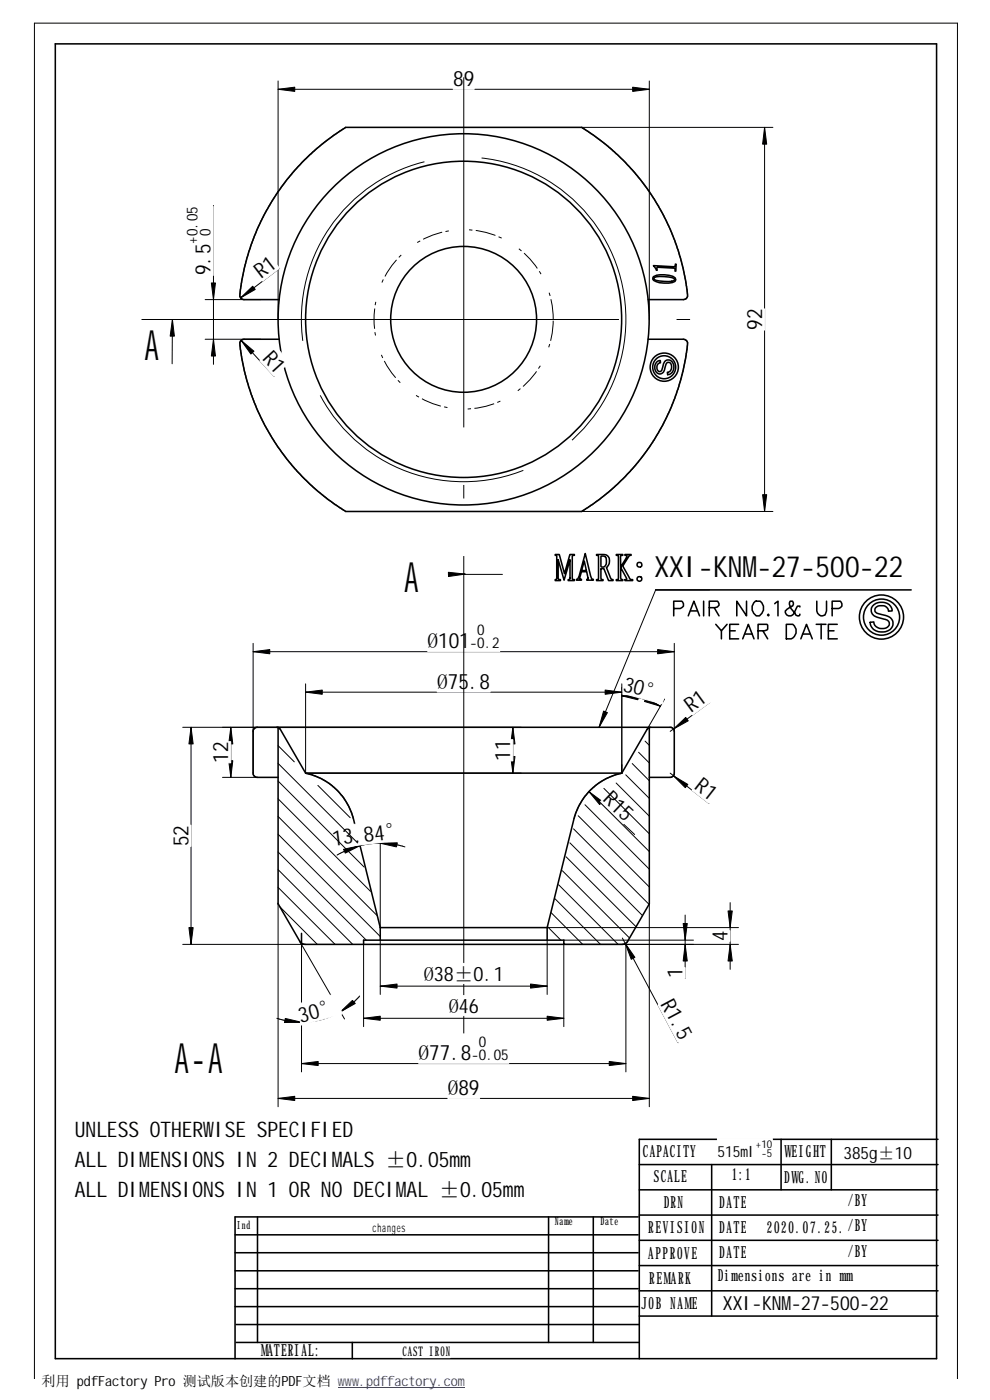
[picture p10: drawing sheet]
<svg xmlns="http://www.w3.org/2000/svg" width="297mm" height="420mm" viewBox="0 0 297 420" stroke-linecap="round" stroke-linejoin="round" font-family="sans-serif">
<g fill="none" stroke="#000" stroke-width=".47">
<path d="M16.6 13.1v394.7h264.4v-394.6h-264.4M196 79.7l6.1 .4 .4-.2 .1-.7 .3 .1-.1 2.1h-.3v-.8l-.3-.1-4.5-.3-.6 .1 .1 .8h-.3zM83.8 89.9h-10.6a1.49 1.49 0 0 1-1.1-2.2l1.3-7.5 2-6.9 2.9-7 4.2-7.3 3.6-5.2 5.4-5.9 5.7-5.1 6.5-4.6h70.8l6.6 4.6 5.7 5.1 5.3 5.9 4.2 5.9 3.6 6.6 3 7 2 6.9 1.3 7.5a1.49 1.49 0 0 1-1.1 2.2h-10.6M196.1 83a7.1 7.1 0 0 1 6.5 .4l.2 .5-.3 .6a8.1 8.1 0 0 1-6.4-.3 .82 .82 0 0 1 0-1.2zM196.3 83.3a9.6 9.6 0 0 1 6.1 .4l-.2 .5a10.2 10.2 0 0 1-5.9-.3l-.2-.3zM83.8 101.8h-10.6a1.3 1.3 0 0 0-1.2 1.4l.5 4.2 .9 4.1 2 6.9 2.9 7 4.2 7.4 4.2 5.8 4.8 5.2 6.7 5.9 5.5 3.8h70.8l5.6-3.8 6.7-5.9 4.8-5.2 4.2-5.8 3-5.1 3.6-8.1 2.3-7.2 1.3-7.1a4.5 4.5 0 0 0 .1-2.9l-1-.6h-10.6M197.2 108.5l.9-.3 .1 .7a1.35 1.35 0 0 0-1.1 1.3 1.35 1.35 0 0 0 1 1.3h.1a4 4 0 0 0 1-2.5 1.57 1.57 0 0 1 1.8-.9 1.57 1.57 0 0 1 1.2 1.7 2.15 2.15 0 0 1-1.9 2.6l-.1-.7a1.6 1.6 0 0 0 1.3-1.3 1.6 1.6 0 0 0-.8-1.6 1.42 1.42 0 0 0-1.2 1.6 1.54 1.54 0 0 1-1.4 1.8 1.54 1.54 0 0 1-1.6-1.7v-.9zM166.6 166.4h1.2l1.6 5.8 1.6-5.8h1.3v.3l-.5 .1-.1 .2v6.6l.2 .3h.4v.3h-1.8v-.3h.4l.1-.4v-5.5l-1.8 6.1-1.7-6.1v5.4l.1 .5h.5v.3h-1.5v-.3h.3l.1-.4v-6.6l-.4-.2zM175.3 168.4l.6 2.8h-1.4zM175.6 166.1l1.6 6.7 .8 1.3h-1.9v-.2a.44 .44 0 0 0 .4-.3 .44 .44 0 0 0-.1-.5l-.3-1.5h-1.6l-.6 1.9v.2l.6 .2v.2h-1.5v-.2a.93 .93 0 0 0 .8-1.1zM179 166.4a3.8 3.8 0 0 1 3.5 .6 2.42 2.42 0 0 1-.6 3.3l1.1 2.7a.91 .91 0 0 0 .9 .9v.3h-1.3l-1.4-3.6h-.7l-.2 .2v2.7l.1 .4h.5v.3h-1.9v-.3h.5l.1-.4v-6.4l-.1-.3-.5-.1zM180.3 167l1-.1a2.03 2.03 0 0 1-.2 3.3l-.7-.1-.1-.2z"/>
<path d="M184.9 166.4h2v.3l-.6 .1-.1 .3v3.1a8.1 8.1 0 0 0 1.9-3.4l-.6-.1v-.3h1.9v.3h-.3a3.1 3.1 0 0 0-1.4 1.9l-.8 1.3 1.8 3.3a.86 .86 0 0 0 1.1 .7v.3h-2.3v-.3h.5v-.2l-1.8-3.4v3.1l.2 .5h.5v.3h-2v-.3h.5l.1-.3v-6.5l-.1-.3-.5-.1zM196.7 177h76.7M202.1 182.6h2a1.24 1.24 0 0 0 .7-1.9l-.2-.3h-2.5v4.4M206.5 184.8l1.7-4.4 1.7 4.4M207.2 183.3h2M211.1 180.4v4.4M212.8 182.4l2.5-.2 .4-.5-.2-1-.2-.3h-2.5v4.4M214.3 182.4l1.4 2.4M214.8 187.4l1.7 1.9 1.6-1.9M216.5 189.3v2.4M218.9 189.3h1.7M221.6 187.4h-2.7v4.3h2.7"/>
<path d="M222.8 191.7l1.7-4.3 1.7 4.3M223.6 190.3h2.1M224 180.4v4.4l-2.9-4.4v4.4M226.1 180.9l.6-.5h1.4a2.7 2.7 0 0 1-.2 4.4 1.99 1.99 0 0 1-2.2-1.7v-1.2zM227.5 189.3h1.9l.7-.2 .2-.3v-1.2l-.2-.2h-2.6v4.3M228.9 189.3l1.4 2.4M230.5 184.3l-.2 .3 .2 .2 .3-.2M232.5 181.2l.9-.8v4.4M235.9 187.4h1.5a1.74 1.74 0 0 1 1.4 1.4 2.81 2.81 0 0 1-1.4 2.9h-1.5zM240 182.2v-.3h-.7l-.8 1.4a1.46 1.46 0 0 1-1.4 1.6 1.46 1.46 0 0 1-1.5-1.6l2.2-1.4 .2-.5-.2-1h-.7a2.03 2.03 0 0 0 .2 2.2l1.5 2 .9 .2 .3-.5M240.3 191.7l1.7-4.3 1.7 4.3M240.8 190.3h2.2"/>
<path d="M244.9 187.4h2.9M245.1 180.4v2.9a1.46 1.46 0 0 0 1.4 1.5 1.46 1.46 0 0 0 1.5-1.5v-2.9M246.4 187.4v4.3M248.5 189.3h1.7M249.7 182.6h1.9a1.24 1.24 0 0 0 .7-1.9l-.2-.3h-2.4v4.4M251.2 187.4h-2.7v4.3h2.7M261.8 181.9a3.6 3.6 0 0 1 5.7 .6l.2 .8-1.1 .1a2.21 2.21 0 0 0-1.8-1.7 2.21 2.21 0 0 0-2.3 1.1l.1 .7 .4 .5 1.6 .4a3.1 3.1 0 0 1 3.3 3.1 3.5 3.5 0 0 1-5.1 1.8 2.91 2.91 0 0 1-1.7-2.5l1.1-.2a2.51 2.51 0 0 0 2 2 2.51 2.51 0 0 0 2.6-1.2 1.52 1.52 0 0 0-1.6-1.6l-.9-.3a2.74 2.74 0 0 1-2.9-2.7zM83 218.3l.7 .1 .4 .5 7.6 13.1M83.4 218.3v53M194.8 218.3v53l-6.5 11.1-.8 .9-.8 .1h-95.6l-1-.6-6.7-11.7M195.2 218.3l-.6 .1-.5 .5-7.5 13.1M83.4 233.3h-6.6a1.21 1.21 0 0 1-.9-1.3v-12.5a1.19 1.19 0 0 1 1.3-1.2h124.3a1.2 1.2 0 0 1 .8 1.2v12.5a1.19 1.19 0 0 1-1.2 1.3h-6.3"/>
<path d="M91.7 232a18.9 18.9 0 0 1 14.3 13.6l8.1 32.8M91.7 232h94.9M186.6 229.6v2.4M186.6 232a18.9 18.9 0 0 0-14.3 13.6l-8.1 32.8M114.1 278.4v3.8M114.1 278.4h50.1M164.2 278.4v3.8M90.5 280.1v3.3M109.1 283.4v-1.2h60.1v1.2M191.8 357.1h89.6M191.8 349.5h89.6M213.5 349.5v45.5"/>
<path d="M234.4 341.9v15.2M249.4 341.9v15.2M281.4 341.9h-89.6v65.9M70.5 376h121M70.5 370.6h121M77.3 365.2v37.7M164.6 365.2v37.7M178 365.2v37.7M191.5 365.2h-121v42.6M191.8 364.7h89.6M191.8 372.2h89.6M191.8 379.8h89.6"/>
<path d="M70.5 392.1h121M70.5 386.8h121M70.5 381.4h121M70.9 397.5h120.9M191.8 387.4h89.6M191.8 395h89.6M70.9 402.9h120.9M105.7 402.9v4.9"/>
<circle cx="139.1" cy="95.8" r="47.4"/>
<circle cx="139.1" cy="95.8" r="55.7"/>
<circle cx="139.1" cy="95.8" r="21.9"/>
<circle cx="199.3" cy="110.2" r="3.5"/>
<circle cx="199.3" cy="110.2" r="4.2"/>
<circle cx="191.8" cy="169.5" r=".74"/>
<circle cx="191.9" cy="173.7" r=".73"/>
<circle cx="264.5" cy="185.2" r="6.6"/>
<circle cx="264.5" cy="185.2" r="5.4"/>
</g>
<g fill="none" stroke="#000" stroke-width=".3">
<path d="M83.4 26.8h111.4M83.4 24.3v71.6M174.5 38.2h57.4M194.8 24.3v71.6M229.4 38.2v115.3M64.1 61.7v47.6M51.7 95.9l-.1 13.3M61.6 89.9h16.6M83.9 80.5l-11.7 8.9M61.6 101.8h16.6M72.3 102.2l10 10.8M174.5 153.5h57.4"/>
<path d="M139.6 172.3l-5.1 .1h16.2M212.9 177h-16.2l-17 41.3M75.9 195.6h126.4M75.9 193.1v38.9M202.3 193.1v26.4M54.8 218.3h101.6M57.3 218.3v65.1M69.3 218.3v15M91.7 205.2v26.8h64.7M91.7 207.7h94.9M153.9 218.3v13.7M186.6 208.8l4.4 .5a24.5 24.5 0 0 1 7.2 2.7"/>
<path d="M186.6 205.2v26.8M199.4 209.8l-5.3 9.1M212.9 210.8l-11.8 8.7M66.8 233.3h10.4M83.4 223.8l4.9 4.8M83.4 229.1l23.9 23.9M83.4 234.4l25.9 25.8M83.4 239.7l27.8 27.8M95.4 235.7l9.7 9.7M176.7 237.6l13.7 12.8M178.1 238.8l16.7 16.8M181.2 236.6l13.6 13.6"/>
<path d="M184.9 235l9.9 9.9M187.7 232.5l7.1 7.1M189.7 229.2l5.1 5.1M191.6 225.8l3.2 3.2M193.5 222.4l1.3 1.3M201.1 232l11.6 9.1M83.4 245l29.7 29.7M83.4 250.4l30.7 30.7M83.4 255.7l26.5 26.5M114.1 250.6v27.8M121.5 254.2l-.8-.3a27.4 27.4 0 0 0-8-.8l-2.1 .2a24.7 24.7 0 0 0-8.4 2.7l-1.1 .6M169.8 257.1l21 21"/>
<path d="M171 252.9l21.8 21.9M172.1 248.8l22.6 22.6M173.5 244.8l21.3 21.4M175.5 241.5l19.3 19.4M83.4 271.3v60.8M83.4 261l22.4 22.4M83.4 266.3l17.1 17.1M83.9 272.1l11.3 11.3M164.2 278.4h57.4M164.3 278.1l4 4.1M165.4 273.9l9.4 9.5M166.5 269.7l13.7 13.7"/>
<path d="M167.6 265.5l17.9 17.9M168.7 261.3l20.2 20.2M194.8 271.3v60.8M205.6 274.6v19M219.1 270.9v20M54.8 283.4h36.7M90.1 282.8l13.3 23M90.5 283.4v38.3M107.9 298.9l-1.7 1.8-2.3 1.9-4.4 2.4a23.4 23.4 0 0 1-8.2 1.8l-3.8-.2-4.4-1M109.1 283.4v24.7M114.1 282.2v16.2M114.1 296h50.1"/>
<path d="M164.2 282.2v16.2M169.2 283l.3 .4M169.2 282.2h38.9M186.7 281.5l16.8 31.4M187.8 283.4v38.3M221.6 283.4h-52.4v24.7M90.5 319.2h97.3M109.1 305.6h60.1M83.4 329.6h111.4M10.3 413.9v-407h277v407"/>
</g>
<g fill="#000" stroke="#000" stroke-width=".3">
<path d="M83.4 26.8l5-.6v1.2z" fill-rule="evenodd"/>
<path d="M189.8 26.2l5 .6-5 .6z" fill-rule="evenodd"/>
<path d="M229.4 38.2l.6 5.1h-1.2z" fill-rule="evenodd"/>
<path d="M63.4 84.9h1.2l-.5 5z" fill-rule="evenodd"/>
<path d="M72.2 89.4l3.6-3.5 .8 1z" fill-rule="evenodd"/>
<path d="M51.7 95.9l.6 5h-1.2z" fill-rule="evenodd"/>
<path d="M64.1 101.8l.5 5h-1.2z" fill-rule="evenodd"/>
<path d="M72.3 102.2l3.9 3.2-.9 .9z" fill-rule="evenodd"/>
<path d="M228.8 148.5h1.2l-.6 5z" fill-rule="evenodd"/>
<path d="M134.5 171.7l5.1 .6-5 .7z" fill-rule="evenodd"/>
<path d="M75.9 195.6l5-.7v1.3z" fill-rule="evenodd"/>
<path d="M197.3 194.9l5 .7-5 .6z" fill-rule="evenodd"/>
<path d="M91.7 207.7l5-.6v1.3z" fill-rule="evenodd"/>
<path d="M181.1 213.4l1.1 .5-2.5 4.4z" fill-rule="evenodd"/>
<path d="M181.6 207.1l5 .6-5 .7z" fill-rule="evenodd"/>
<path d="M186.6 208.8h5l-.2 1.2z" fill-rule="evenodd"/>
<path d="M193.8 209.3l4.4 2.7-4.8-1.5z" fill-rule="evenodd"/>
<path d="M202.1 218.8l3.6-3.5 .8 1z" fill-rule="evenodd"/>
<path d="M57.3 218.3l.7 5h-1.3z" fill-rule="evenodd"/>
<path d="M69.3 218.3l.5 5h-1.2z" fill-rule="evenodd"/>
<path d="M68.6 228.3h1.2l-.5 5z" fill-rule="evenodd"/>
<path d="M153.9 218.3l.6 5h-1.3z" fill-rule="evenodd"/>
<path d="M153.2 227h1.3l-.6 5z" fill-rule="evenodd"/>
<path d="M202.1 232.8l4.3 2.6-.8 1z" fill-rule="evenodd"/>
<path d="M103.1 254.9l4.9-1.1-4.4 2.2z" fill-rule="evenodd"/>
<path d="M114.1 253.1l5.1-.2-.2 1.3z" fill-rule="evenodd"/>
<path d="M176.7 237.6l4.1 3-.9 .9z" fill-rule="evenodd"/>
<path d="M56.7 278.4h1.3l-.7 5z" fill-rule="evenodd"/>
<path d="M205 277.2h1.2l-.6 5z" fill-rule="evenodd"/>
<path d="M218.4 273.4h1.3l-.6 5z" fill-rule="evenodd"/>
<path d="M114.1 296l5-.7v1.2z" fill-rule="evenodd"/>
<path d="M159.2 295.3l5 .7-5 .5z" fill-rule="evenodd"/>
<path d="M187.6 283.2l2.9 4.1-1.1 .6z" fill-rule="evenodd"/>
<path d="M205.6 283.4l.6 5h-1.2z" fill-rule="evenodd"/>
<path d="M219.1 283.4l.6 5h-1.3z" fill-rule="evenodd"/>
<path d="M85.6 305.6l4.9 1.2-5.2 .1z" fill-rule="evenodd"/>
<path d="M90.5 319.2l5-.6v1.2z" fill-rule="evenodd"/>
<path d="M102.2 303.7l3.5-3.5 .9 1z" fill-rule="evenodd"/>
<path d="M109.1 305.6l5-.6v1.2z" fill-rule="evenodd"/>
<path d="M164.2 305l5 .6-5 .6z" fill-rule="evenodd"/>
<path d="M182.8 318.6l5 .6-5 .6z" fill-rule="evenodd"/>
<path d="M83.4 329.6l5-.6v1.3z" fill-rule="evenodd"/>
<path d="M189.8 329l5 .6-5 .7z" fill-rule="evenodd"/>
</g>
<g fill="#fff" stroke="#fff" stroke-width=".3">
<path d="M136 20.4h6.3v6.4h-6.3z" fill-rule="evenodd"/>
<path d="M184.4 236.1l7 6.5-4.4 4.7-6.9-6.6z" fill-rule="evenodd"/>
<path d="M128.3 187.6h21.6v7.9h-21.6z" fill-rule="evenodd"/>
<path d="M211.5 232.2l5 3.9-3.9 4.9-5-3.8z" fill-rule="evenodd"/>
<path d="M204 209.5l5.2-3.8 3.7 5.2-5.1 3.7z" fill-rule="evenodd"/>
<path d="M51 247.6h6.3v6.4h-6.3z" fill-rule="evenodd"/>
<path d="M62.9 222.6h6.3v6.3h-6.3z" fill-rule="evenodd"/>
<path d="M147.5 222h6.4v6.3h-6.4z" fill-rule="evenodd"/>
<path d="M188.1 201.8l12.2 3.3-1.6 6.1-12.3-3.2z" fill-rule="evenodd"/>
<path d="M131.2 201.3h15.9v6.4h-15.9z" fill-rule="evenodd"/>
<path d="M99.3 248.2l22-2.6 .8 6.3-22.1 2.7z" fill-rule="evenodd"/>
<path d="M223.1 92.7h6.3v6.4h-6.3z" fill-rule="evenodd"/>
<path d="M43.5 97.2h4.2v12.6h-4.2z" fill-rule="evenodd"/>
<path d="M78 108.2l4.6-4.2 4.3 4.7-4.6 4.2z" fill-rule="evenodd"/>
<path d="M74.9 79.3l5.1-3.8 3.8 5-5 3.9z" fill-rule="evenodd"/>
<path d="M121.4 167h4.2v12.5h-4.2z" fill-rule="evenodd"/>
<path d="M52.4 311.3h14.4v12.5h-14.4z" fill-rule="evenodd"/>
<path d="M56.1 61.9h7.9v20.8h-7.9z" fill-rule="evenodd"/>
<path d="M125.6 311.2h27.1v7.9h-27.1z" fill-rule="evenodd"/>
<path d="M134.4 323.3h9.5v6.3h-9.5z" fill-rule="evenodd"/>
<path d="M88.7 301.5l12.3-3.3 1.6 6.1-12.2 3.3z" fill-rule="evenodd"/>
<path d="M197.4 301.6l5.6-3 6 11.2-5.6 3z" fill-rule="evenodd"/>
<path d="M199.2 290.4h6.4v3.2h-6.4z" fill-rule="evenodd"/>
<path d="M212.7 279.3h6.3v3.2h-6.3z" fill-rule="evenodd"/>
<path d="M111.8 366.7h9.9v3.6h-9.9z" fill-rule="evenodd"/>
<path d="M230.1 365.8h23.8v5h-23.8z" fill-rule="evenodd"/>
<path d="M216.9 388h49.8v5.9h-49.8z" fill-rule="evenodd"/>
<path d="M253.1 343.5h20.5v5.1h-20.5z" fill-rule="evenodd"/>
<path d="M215.3 341.7h16.4v6.3h-16.4z" fill-rule="evenodd"/>
<path d="M127.1 289.1h24v6h-24z" fill-rule="evenodd"/>
<path d="M134.6 298.8h9v6h-9z" fill-rule="evenodd"/>
<path d="M120.7 403.4h14.4v4.1h-14.4z" fill-rule="evenodd"/>
<path d="M196.4 165.6h74.7v8.8h-74.7z" fill-rule="evenodd"/>
</g>
<path d="M42.5 95.9h167.1M139.1 310.1v-286.9" fill="none" stroke="#000" stroke-width=".3" stroke-dasharray="143.3 17.3 4.1 17.3" stroke-linecap="butt"/>
<circle cx="139.1" cy="95.8" r="48.7" fill="none" stroke="#000" stroke-width=".3" stroke-dasharray="71.1 17.3" stroke-linecap="butt"/>
<circle cx="139.1" cy="95.8" r="26.9" fill="none" stroke="#000" stroke-width=".3" stroke-dasharray="6.1 1 1" stroke-linecap="butt"/>
<path d="M101.4 416.3h38.1" fill="none" stroke="#00f" stroke-width=".3"/>
<g font-size="12.5">
<text x="43.5" y="108">A</text>
<text x="121.4" y="177.7">A</text>
<text x="52.4" y="322">A-A</text>
</g>
<text font-size="8.8" x="196.4" y="173.1">XXI-KNM-27-500-22</text>
<g font-size="6.4">
<text x="78.3" y="83.8" transform="rotate(-37 78.3 83.8)">R1</text>
<text x="186.6" y="207.3" transform="rotate(15 186.6 207.3)">30°</text>
<text x="180.6" y="240.2" transform="rotate(43 180.6 240.2)">R15</text>
<text x="198.1" y="301.2" transform="rotate(62 198.1 301.2)">R1.5</text>
<text x="22.5" y="341.1">UNLESS OTHERWISE SPECIFIED</text>
<text x="22.5" y="350.1">ALL DIMENSIONS IN 2 DECIMALS ±0.05mm</text>
<text x="22.5" y="359.1">ALL DIMENSIONS IN 1 OR NO DECIMAL ±0.05mm</text>
</g>
<g font-size="6.3">
<text x="136" y="25.9">89</text>
<text x="63.2" y="82.7" transform="rotate(-90 63.2 82.7)">9.5</text>
<text x="228.6" y="99.1" transform="rotate(-90 228.6 99.1)">92</text>
<text x="78.5" y="107.7" transform="rotate(48 78.5 107.7)">R1</text>
<text x="128.3" y="194.6">Ø101</text>
<text x="131.2" y="206.8">Ø75.8</text>
<text x="207.3" y="214" transform="rotate(-36 207.3 214)">R1</text>
<text x="68.5" y="228.9" transform="rotate(-90 68.5 228.9)">12</text>
<text x="153.1" y="228.3" transform="rotate(-90 153.1 228.3)">11</text>
<text x="208.1" y="236.6" transform="rotate(38 208.1 236.6)">R1</text>
<text x="56.6" y="254" transform="rotate(-90 56.6 254)">52</text>
<text x="99.9" y="253.8" transform="rotate(-7 99.9 253.8)">13.84°</text>
<text x="218.3" y="282.5" transform="rotate(-90 218.3 282.5)">4</text>
<text x="204.8" y="293.6" transform="rotate(-90 204.8 293.6)">1</text>
<text x="90.2" y="306.9" transform="rotate(-15 90.2 306.9)">30°</text>
<text x="125.6" y="318.2">Ø77.8</text>
<text x="134.4" y="328.8">Ø89</text>
</g>
<g font-size="6">
<text x="127.1" y="294.3">Ø38±0.1</text>
<text x="134.6" y="304">Ø46</text>
</g>
<text font-size="5.8" x="216.9" y="393.1">XXI-KNM-27-500-22</text>
<text font-size="5.1" x="253.1" y="347.9">385g±10</text>
<g font-size="5">
<text x="192.9" y="347.2">CAPACITY</text>
<text x="235.3" y="347.2">W</text>
<text x="237.5" y="347.2">EIGHT</text>
<text x="196.2" y="354.8">SCALE</text>
<text x="219.5" y="354.2">1:1</text>
<text x="235.3" y="354.9">DW. NO</text>
<text x="239.6" y="354.9">G</text>
<text x="199.2" y="362.5">DRN</text>
<text x="215.8" y="362.5">DATE</text>
<text x="254.4" y="361.9">/BY</text>
<text x="194.5" y="370.1">REVISION</text>
<text x="215.8" y="370.1">DATE</text>
<text x="230.1" y="370.1">2020.07.25.</text>
<text x="254.4" y="369.5">/BY</text>
<text x="194.5" y="377.7">APPROVE</text>
<text x="215.8" y="377.7">DATE</text>
<text x="254.4" y="377.1">/BY</text>
<text x="194.8" y="385.3">REMARK</text>
<text x="215.3" y="384.3">Dimensions are in mm</text>
<text x="192.4" y="392.9">JOB NAME</text>
<text x="78.2" y="406.9">MATERIAL:</text>
</g>
<text font-size="4.6" x="215.3" y="347.3">515ml</text>
<g font-size="4.5">
<text x="63.2" y="70.9" transform="rotate(-90 63.2 70.9)">0</text>
<text x="59.3" y="73.2" transform="rotate(-90 59.3 73.2)">+0.05</text>
<text x="143.2" y="190.7">0</text>
<text x="141" y="194.6">-0.2</text>
<text x="143.7" y="314.3">0</text>
<text x="141.4" y="318.2">-0.05</text>
</g>
<text font-size="4.2" x="12.5" y="415.8">利用 pdfFactory Pro 测试版本创建的PDF文档 www.pdffactory.com</text>
<text font-size="4" x="120.7" y="406.9">CAST IRON</text>
<text font-size="3.6" x="111.8" y="369.8">changes</text>
<g font-size="3.4">
<text x="71.2" y="368.9">Ind</text>
<text x="166.5" y="367.7">Name</text>
<text x="180.2" y="367.7">Date</text>
</g>
<g font-size="3.3">
<text x="226.8" y="344.5">+10</text>
<text x="228.5" y="347.3">-5</text>
</g>
</svg>
